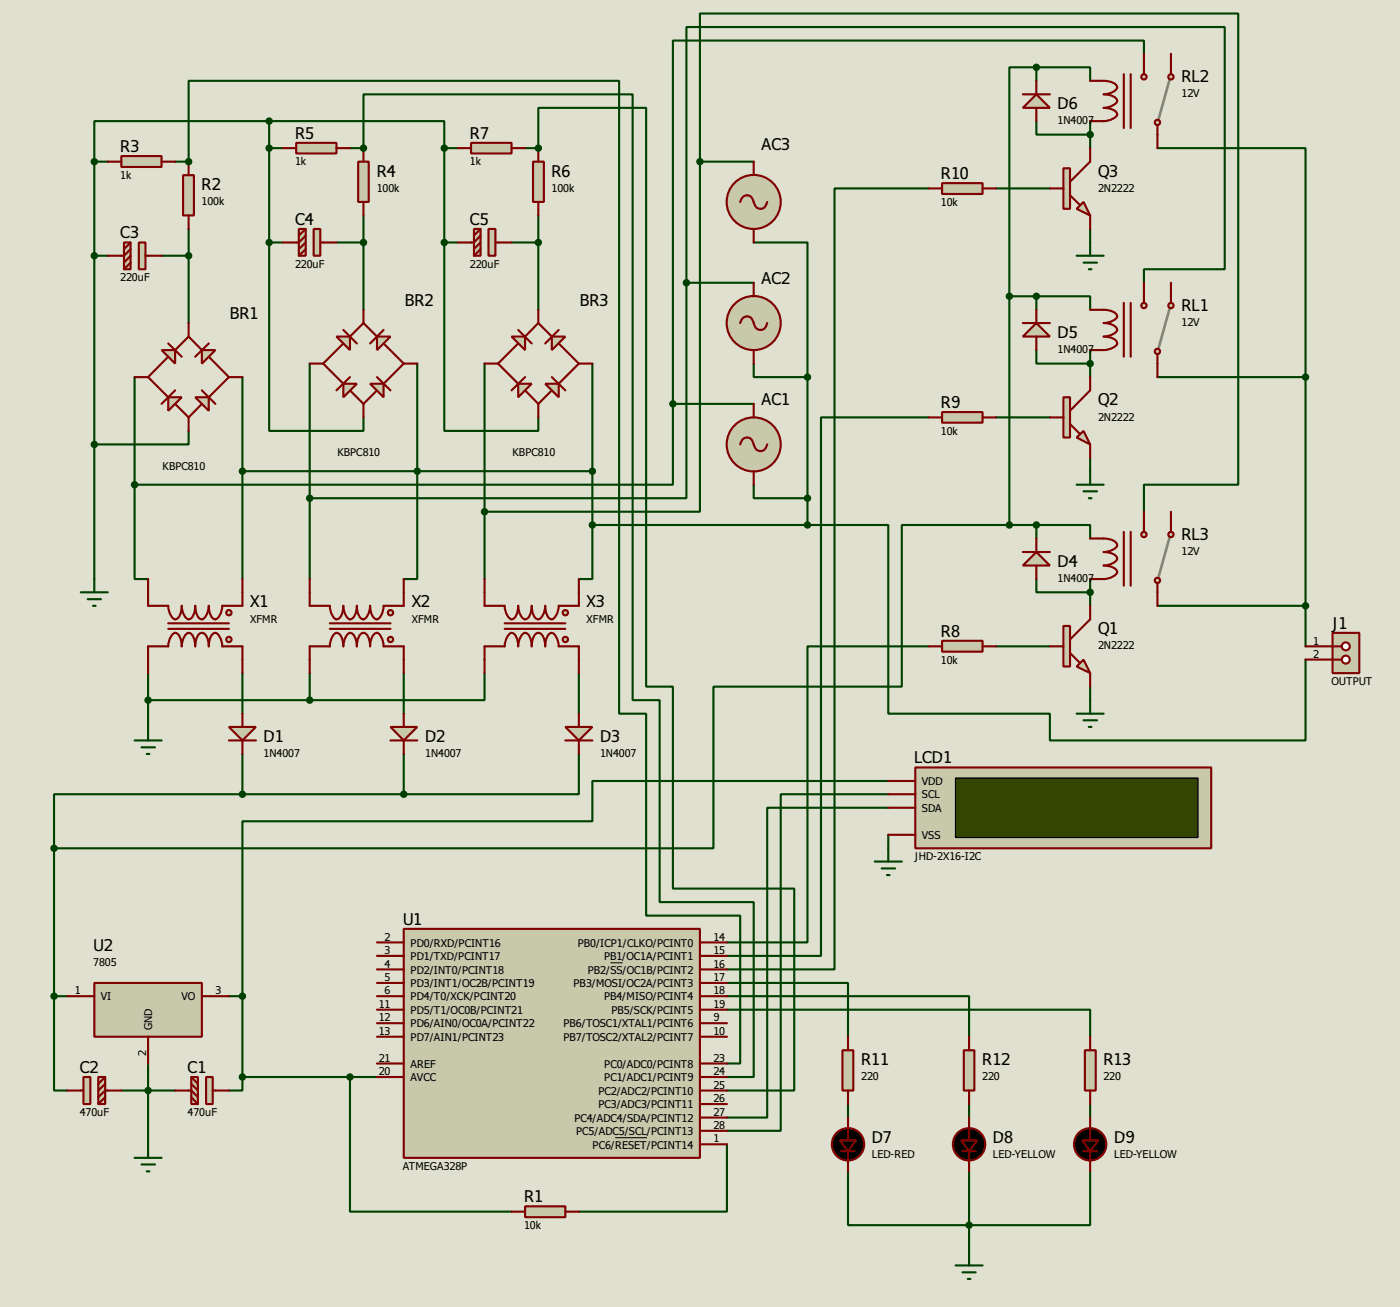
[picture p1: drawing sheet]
<svg xmlns="http://www.w3.org/2000/svg" width="264mm" height="247mm" viewBox="0 0 264 247" stroke-linecap="round" stroke-linejoin="round" font-family="sans-serif">
<path d="M0 0h264.2v246.5h-264.2z" fill="#e0e0d0"/>
<g fill="none" stroke="#004000" stroke-width=".4">
<path d="M17.8 30.5h2.6M17.8 30.5v78.8M33.1 30.5h2.5M50.8 22.9h-33v7.6M50.8 22.9h33.1v5.1M50.8 28h2.6M50.8 22.9v22.9M83.9 28h2.5M83.9 28v17.8M17.8 48.3h2.6M30.5 48.3h5.1M35.6 43.2v17.8"/>
<path d="M50.8 45.8v35.5h17.8v-2.5M50.8 45.8h2.6M63.5 45.8h5.1M68.6 40.7v17.8M83.9 45.8v35.5h17.7v-2.5M83.9 45.8h2.5M96.6 45.8h5M101.6 40.7v17.8M35.6 81.3v2.6h-17.8M28 127v10.2M28 132.1h30.5M45.8 127v7.7"/>
<path d="M58.5 127v5.1M76.2 127v7.7M91.5 127v5.1h-33M109.3 127v7.7M45.8 142.3v7.6h30.4M76.2 142.3v7.6M109.3 142.3v7.6h-33.1M167.7 149.9h-20.3v63.5h-10.2M167.7 152.4h-22.9v58.5h-7.6M167.7 147.4h-55.9v7.6h-66v33M167.7 157.5v2.6M12.7 188h-2.5v17.8h2.5"/>
<path d="M43.2 188h2.6M45.8 188v15.2M22.9 205.8h10.2M28 200.7v15.2M45.8 203.2v2.6h-2.6M45.8 203.2h25.4M66.1 203.2v25.4h30.5M137.2 215.9v12.7h-27.9"/>
</g>
<circle cx="35.6" cy="30.5" r=".2" fill="#004000"/>
<path d="M35.6 30.5v-15.2h81.3v119.4h5.1v38.1h17.7v27.9h-2.5M66.1 28h2.5" fill="none" stroke="#004000" stroke-width=".4"/>
<circle cx="68.6" cy="28" r=".2" fill="#004000"/>
<path d="M68.6 28v-10.2h50.8v114.3h5.1v38.1h17.8v33h-5.1M99.1 28h2.5" fill="none" stroke="#004000" stroke-width=".4"/>
<circle cx="101.6" cy="28" r=".2" fill="#004000"/>
<g fill="none" stroke="#004000" stroke-width=".4">
<path d="M195.6 12.7h10.2v2.6M195.6 12.7h-5.1v43.2M195.6 12.7v2.6M215.9 10.2v-2.5h-88.9v68.5M101.6 28v-7.6h20.4v109.2h5v38.1h22.9v38.1h-12.7M132.1 30.5v66.1h-40.6M132.1 30.5v-27.9h101.6v88.9h-17.8v5.1M132.1 30.5h10.2M175.3 35.6h-17.8v147.3h-20.3M188 35.6h10.2M195.6 22.9v2.5h10.2M205.8 22.9v5.1"/>
<path d="M218.5 28h27.9v43.2M129.6 53.4v40.6h-71.1M129.6 53.4v-48.3h101.6v45.7h-15.3v2.6M129.6 53.4h12.7M142.3 45.8h10.1v25.4M190.5 55.9h5.1M190.5 55.9v43.2M195.6 55.9h10.2v2.6M195.6 55.9v2.6M205.8 43.2v2.6M25.4 71.2v20.3M45.8 71.2v38.1"/>
<path d="M58.5 68.6v40.7M78.8 68.6v40.7h-2.6M91.5 68.6v40.7M111.8 68.6v30.5M127 76.2v15.3h-101.6M127 76.2h15.3M142.3 68.6v2.6h10.1M152.4 71.2v27.9M175.3 78.8h-20.3v101.6h-17.8M188 78.8h10.2M195.6 66.1v2.5h10.2M205.8 66.1v5.1"/>
<path d="M218.5 71.2h27.9M246.4 71.2v50.8M25.4 91.5v17.8h2.6M45.8 88.9h66M111.8 99.1v10.2h-2.5M111.8 99.1h40.6M142.3 91.5v2.5h10.1M152.4 99.1h15.3v35.6h30.5v5h48.2v-15.2M190.5 99.1h-20.3v30.5h-35.5v30.5h-124.5M190.5 99.1h5.1M195.6 99.1h10.2v2.5M195.6 99.1v2.5"/>
<path d="M205.8 86.4v2.5M195.6 109.3v2.5h10.2M205.8 109.3v5M218.5 114.3h27.9M175.3 122h-22.9v55.8h-15.2M188 122h10.2M205.8 129.6v2.5M45.8 149.9h-35.6v10.2M10.2 160.1v27.9M137.2 185.5h22.9v10.1M137.2 188h45.7v7.6M137.2 190.5h68.6v5.1"/>
<path d="M160.1 208.3v2.6M182.9 208.3v2.6M205.8 208.3v2.6M160.1 221v10.2h45.7v-10.2M182.9 221v15.3"/>
</g>
<path d="M76.2 175.3h55.9v43.2h-55.9z" fill="#c8c8aa" stroke="#800000" stroke-width=".4"/>
<g fill="none" stroke="#800000" stroke-width=".4">
<path d="M71.2 177.8h5M132.1 177.8h5.1M71.2 180.4h5M71.2 185.5h5M71.2 182.9h5M71.2 193.1h5M71.2 190.5h5M71.2 188h5M71.2 195.6h5M132.1 180.4h5.1M132.1 185.5h5.1M132.1 182.9h5.1"/>
<path d="M132.1 193.1h5.1M132.1 190.5h5.1M132.1 188h5.1M132.1 195.6h5.1M71.2 203.2h5M71.2 200.7h5M132.1 215.9h5.1M132.1 213.4h5.1M132.1 210.9h5.1M132.1 208.3h5.1M132.1 205.8h5.1M132.1 203.2h5.1"/>
<path d="M132.1 200.7h5.1"/>
</g>
<path d="M115.2 181.7h2.3M116.1 214.7h6" fill="none" stroke="#000" stroke-width=".19"/>
<path d="M17.8 185.5h20.3v10.1h-20.3z" fill="#c8c8aa" stroke="#800000" stroke-width=".4"/>
<path d="M31.8 114.3a2.7 2.7 0 0 0 1.3 2.6 2.31 2.31 0 0 0 1.2-2.6 2.61 2.61 0 0 0 1.3 2.6 2.31 2.31 0 0 0 1.3-2.6 2.31 2.31 0 0 0 1.2 2.6 2.61 2.61 0 0 0 1.3-2.6 2.31 2.31 0 0 0 1.3 2.6 2.7 2.7 0 0 0 1.3-2.6M12.7 188h5.1M28 195.6v5.1M38.1 188h5.1" fill="none" stroke="#800000" stroke-width=".4"/>
<circle cx="43.2" cy="115.6" r=".5" fill="#c8c8aa" stroke="#800000" stroke-width=".4"/>
<path d="M38.1 119.4a2.31 2.31 0 0 0-1.2 2.6 2.31 2.31 0 0 0-1.3-2.6 2.61 2.61 0 0 0-1.3 2.6 2.31 2.31 0 0 0-1.2-2.6 2.7 2.7 0 0 0-1.3 2.6M39.4 122a2.31 2.31 0 0 1 1.3-2.6 2.7 2.7 0 0 1 1.3 2.6" fill="none" stroke="#800000" stroke-width=".4"/>
<circle cx="43.2" cy="120.7" r=".5" fill="#c8c8aa" stroke="#800000" stroke-width=".4"/>
<path d="M28 109.3v5h3.8M31.8 117.6h11.4M31.8 118.7h11.4M38.1 119.4a2.27 2.27 0 0 1 1.3 2.6M45.8 109.3v5h-3.8M31.8 122h-3.8v5M42 122h3.8v5" fill="none" stroke="#800000" stroke-width=".4"/>
<g fill="#c8c8aa" stroke="#800000" stroke-width=".4">
<path d="M38.9 203.2h1.3v5.1h-1.3z"/>
<path d="M36.1 203.2h1.3v5.1h-1.3z"/>
</g>
<path d="M33.1 205.8h3l1.3 1.2M36.1 203.2l1.3 1.3M36.1 204.5l1.3 1.3M36.1 207l1.3 1.3M40.2 205.8h3" fill="none" stroke="#800000" stroke-width=".4"/>
<g fill="#c8c8aa" stroke="#800000" stroke-width=".4">
<path d="M15.8 203.2h1.3v5.1h-1.3z"/>
<path d="M18.6 203.2h1.3v5.1h-1.3z"/>
</g>
<path d="M12.7 205.8h3.1M19.9 203.2l-1.3 1.3M19.9 204.5l-1.3 1.3M19.9 207l-1.3 1.3M22.9 205.8h-3l-1.3 1.2" fill="none" stroke="#800000" stroke-width=".4"/>
<g fill="#004000" stroke="#004000" stroke-width=".4">
<circle cx="27.9" cy="205.8" r=".5"/>
<circle cx="45.7" cy="203.2" r=".5"/>
</g>
<path d="M25.4 218.5h5.1M26.7 219.7h2.6M28 215.9v2.6M27.7 221h.5" fill="none" stroke="#004000" stroke-width=".4"/>
<path d="M99.1 227.6h7.6v2.1h-7.6z" fill="#c8c8aa" stroke="#800000" stroke-width=".4"/>
<path d="M96.6 228.6h2.5M106.7 228.6h2.6" fill="none" stroke="#800000" stroke-width=".4"/>
<circle cx="66" cy="203.2" r=".5" fill="#004000" stroke="#004000" stroke-width=".4"/>
<path d="M30.5 66.1h2.6v2.5z" fill="#c8c8aa" stroke="#800000" stroke-width=".4"/>
<path d="M31.8 64.8l2.5 2.5M31.8 67.3l-3.8 3.9 3.8 3.8M33.1 73.7l-2.6 2.5M33.1 76.2l2.5 2.6 2.5-2.6M33.1 66.1l2.5-2.6 2.5 2.6M38.1 73.7l2.6 2.5M39.4 64.8l-2.5 2.5M39.4 67.3l3.8 3.9-3.8 3.8" fill="none" stroke="#800000" stroke-width=".4"/>
<g fill="#c8c8aa" stroke="#800000" stroke-width=".4">
<path d="M36.9 75h2.5v2.5z"/>
<path d="M38.1 66.1h2.6l-2.6 2.5z"/>
<path d="M31.8 75h2.5l-2.5 2.5z"/>
</g>
<path d="M25.4 71.2h2.6M35.6 61v2.5M35.6 78.8v2.5M43.2 71.2h2.6" fill="none" stroke="#800000" stroke-width=".4"/>
<g fill="#c8c8aa" stroke="#800000" stroke-width=".4">
<path d="M26.2 45.8h1.3v5h-1.3z"/>
<path d="M23.4 45.8h1.3v5h-1.3z"/>
</g>
<path d="M24.7 47l-1.3 1.3h-3M24.7 49.6l-1.3 1.2M24.7 48.3l-1.3 1.3M24.7 45.8l-1.3 1.2M27.5 48.3h3" fill="none" stroke="#800000" stroke-width=".4"/>
<path d="M34.6 33.1h2v7.6h-2z" fill="#c8c8aa" stroke="#800000" stroke-width=".4"/>
<path d="M35.6 30.5v2.6M35.6 40.7v2.5" fill="none" stroke="#800000" stroke-width=".4"/>
<circle cx="35.6" cy="48.3" r=".5" fill="#004000" stroke="#004000" stroke-width=".4"/>
<path d="M22.9 29.5h7.6v2h-7.6z" fill="#c8c8aa" stroke="#800000" stroke-width=".4"/>
<path d="M20.4 30.5h2.5M30.5 30.5h2.6" fill="none" stroke="#800000" stroke-width=".4"/>
<circle cx="17.8" cy="48.3" r=".5" fill="#004000" stroke="#004000" stroke-width=".4"/>
<path d="M43.2 137.2h5.1l-2.5 2.5z" fill="#c8c8aa" stroke="#800000" stroke-width=".4"/>
<path d="M62.3 114.3a2.68 2.68 0 0 0 1.2 2.6 2.27 2.27 0 0 0 1.3-2.6 2.68 2.68 0 0 0 1.3 2.6 2.33 2.33 0 0 0 1.3-2.6 2.31 2.31 0 0 0 1.2 2.6 2.68 2.68 0 0 0 1.3-2.6 2.33 2.33 0 0 0 1.3 2.6 2.68 2.68 0 0 0 1.2-2.6M43.2 139.7h5.1M45.8 134.7v2.5M45.8 139.7v2.6" fill="none" stroke="#800000" stroke-width=".4"/>
<circle cx="73.7" cy="115.6" r=".5" fill="#c8c8aa" stroke="#800000" stroke-width=".4"/>
<path d="M68.6 119.4a2.31 2.31 0 0 0-1.2 2.6 2.33 2.33 0 0 0-1.3-2.6 2.68 2.68 0 0 0-1.3 2.6 2.27 2.27 0 0 0-1.3-2.6 2.68 2.68 0 0 0-1.2 2.6M69.9 122a2.33 2.33 0 0 1 1.3-2.6 2.68 2.68 0 0 1 1.2 2.6" fill="none" stroke="#800000" stroke-width=".4"/>
<circle cx="73.7" cy="120.7" r=".5" fill="#c8c8aa" stroke="#800000" stroke-width=".4"/>
<path d="M58.5 109.3v5h3.8M62.3 117.6h11.4M62.3 118.7h11.4M68.6 119.4a2.31 2.31 0 0 1 1.3 2.6M76.2 109.3v5h-3.8M62.3 122h-3.8v5M72.4 122h3.8v5" fill="none" stroke="#800000" stroke-width=".4"/>
<path d="M73.7 137.2h5.1l-2.6 2.5z" fill="#c8c8aa" stroke="#800000" stroke-width=".4"/>
<path d="M95.3 114.3a2.7 2.7 0 0 0 1.3 2.6 2.31 2.31 0 0 0 1.2-2.6 2.61 2.61 0 0 0 1.3 2.6 2.31 2.31 0 0 0 1.3-2.6 2.31 2.31 0 0 0 1.2 2.6 2.61 2.61 0 0 0 1.3-2.6 2.31 2.31 0 0 0 1.3 2.6 2.7 2.7 0 0 0 1.3-2.6M73.7 139.7h5.1M76.2 134.7v2.5M76.2 139.7v2.6" fill="none" stroke="#800000" stroke-width=".4"/>
<circle cx="106.7" cy="115.6" r=".5" fill="#c8c8aa" stroke="#800000" stroke-width=".4"/>
<path d="M101.6 119.4a2.31 2.31 0 0 0-1.2 2.6 2.31 2.31 0 0 0-1.3-2.6 2.61 2.61 0 0 0-1.3 2.6 2.31 2.31 0 0 0-1.2-2.6 2.7 2.7 0 0 0-1.3 2.6M102.9 122a2.31 2.31 0 0 1 1.3-2.6 2.7 2.7 0 0 1 1.3 2.6" fill="none" stroke="#800000" stroke-width=".4"/>
<circle cx="106.7" cy="120.7" r=".5" fill="#c8c8aa" stroke="#800000" stroke-width=".4"/>
<path d="M91.5 109.3v5h3.8M95.3 117.6h11.4M95.3 118.7h11.4M101.6 119.4a2.27 2.27 0 0 1 1.3 2.6M109.3 109.3v5h-3.8M95.3 122h-3.8v5M105.5 122h3.8v5" fill="none" stroke="#800000" stroke-width=".4"/>
<path d="M106.7 137.2h5.1l-2.5 2.5z" fill="#c8c8aa" stroke="#800000" stroke-width=".4"/>
<path d="M106.7 139.7h5.1M109.3 134.7v2.5M109.3 139.7v2.6" fill="none" stroke="#800000" stroke-width=".4"/>
<g fill="#004000" stroke="#004000" stroke-width=".4">
<circle cx="76.2" cy="149.9" r=".5"/>
<circle cx="58.4" cy="132.1" r=".5"/>
<circle cx="27.9" cy="132.1" r=".5"/>
<circle cx="45.7" cy="149.9" r=".5"/>
<circle cx="10.2" cy="188" r=".5"/>
</g>
<path d="M25.4 139.7h5.1M28 137.2v2.5M26.7 141h2.6M27.7 142.3h.5" fill="none" stroke="#004000" stroke-width=".4"/>
<path d="M63.5 63.5h2.6v2.6z" fill="#c8c8aa" stroke="#800000" stroke-width=".4"/>
<path d="M64.8 62.3l2.6 2.5M64.8 64.8l-3.8 3.8 3.8 3.8M66.1 71.2l-2.6 2.5M66.1 73.7l2.5 2.5 2.6-2.5M66.1 63.5l2.5-2.5 2.6 2.5M71.2 71.2l2.5 2.5M72.4 62.3l-2.5 2.5M72.4 64.8l3.8 3.8-3.8 3.8" fill="none" stroke="#800000" stroke-width=".4"/>
<g fill="#c8c8aa" stroke="#800000" stroke-width=".4">
<path d="M69.9 72.4h2.5v2.6z"/>
<path d="M71.2 63.5h2.5l-2.5 2.6z"/>
<path d="M64.8 72.4h2.6l-2.6 2.6z"/>
</g>
<path d="M68.6 58.5v2.5M58.5 68.6h2.5M68.6 76.2v2.6M76.2 68.6h2.6" fill="none" stroke="#800000" stroke-width=".4"/>
<g fill="#c8c8aa" stroke="#800000" stroke-width=".4">
<path d="M59.2 43.2h1.3v5.1h-1.3z"/>
<path d="M56.4 43.2h1.3v5.1h-1.3z"/>
</g>
<path d="M57.7 44.5l-1.3 1.3h-3M57.7 47l-1.3 1.3M57.7 45.8l-1.3 1.2M57.7 43.2l-1.3 1.3M60.5 45.8h3" fill="none" stroke="#800000" stroke-width=".4"/>
<path d="M67.6 30.5h2v7.6h-2z" fill="#c8c8aa" stroke="#800000" stroke-width=".4"/>
<path d="M68.6 28v2.5M68.6 38.1v2.6" fill="none" stroke="#800000" stroke-width=".4"/>
<circle cx="68.6" cy="45.8" r=".5" fill="#004000" stroke="#004000" stroke-width=".4"/>
<path d="M55.9 27h7.6v2h-7.6z" fill="#c8c8aa" stroke="#800000" stroke-width=".4"/>
<path d="M53.4 28h2.5M63.5 28h2.6" fill="none" stroke="#800000" stroke-width=".4"/>
<circle cx="50.8" cy="45.8" r=".5" fill="#004000" stroke="#004000" stroke-width=".4"/>
<path d="M96.6 63.5h2.5v2.6z" fill="#c8c8aa" stroke="#800000" stroke-width=".4"/>
<path d="M97.8 62.3l2.6 2.5M97.8 64.8l-3.8 3.8 3.8 3.8M99.1 71.2l-2.5 2.5M99.1 73.7l2.5 2.5 2.6-2.5M99.1 63.5l2.5-2.5 2.6 2.5M104.2 71.2l2.5 2.5M105.5 62.3l-2.6 2.5M105.5 64.8l3.8 3.8-3.8 3.8" fill="none" stroke="#800000" stroke-width=".4"/>
<g fill="#c8c8aa" stroke="#800000" stroke-width=".4">
<path d="M102.9 72.4h2.6v2.6z"/>
<path d="M104.2 63.5h2.5l-2.5 2.6z"/>
<path d="M97.8 72.4h2.6l-2.6 2.6z"/>
</g>
<path d="M101.6 58.5v2.5M91.5 68.6h2.5M101.6 76.2v2.6M109.3 68.6h2.5" fill="none" stroke="#800000" stroke-width=".4"/>
<g fill="#c8c8aa" stroke="#800000" stroke-width=".4">
<path d="M92.2 43.2h1.3v5.1h-1.3z"/>
<path d="M89.5 43.2h1.2v5.1h-1.2z"/>
</g>
<path d="M90.7 44.5l-1.2 1.3h-3.1M90.7 47l-1.2 1.3M90.7 45.8l-1.2 1.2M90.7 43.2l-1.2 1.3M93.5 45.8h3.1" fill="none" stroke="#800000" stroke-width=".4"/>
<path d="M100.6 30.5h2.1v7.6h-2.1z" fill="#c8c8aa" stroke="#800000" stroke-width=".4"/>
<path d="M101.6 28v2.5M101.6 38.1v2.6" fill="none" stroke="#800000" stroke-width=".4"/>
<circle cx="101.6" cy="45.8" r=".5" fill="#004000" stroke="#004000" stroke-width=".4"/>
<path d="M88.9 27h7.7v2h-7.7z" fill="#c8c8aa" stroke="#800000" stroke-width=".4"/>
<path d="M86.4 28h2.5M96.6 28h2.5" fill="none" stroke="#800000" stroke-width=".4"/>
<g fill="#004000" stroke="#004000" stroke-width=".4">
<circle cx="83.8" cy="45.8" r=".5"/>
<circle cx="17.8" cy="30.5" r=".5"/>
<circle cx="50.8" cy="28" r=".5"/>
<circle cx="50.8" cy="22.9" r=".5"/>
<circle cx="83.8" cy="28" r=".5"/>
<circle cx="17.8" cy="83.9" r=".5"/>
</g>
<path d="M15.3 111.8h5.1M16.6 113.1h2.5M17.6 114.3h.5M17.8 109.3v2.5" fill="none" stroke="#004000" stroke-width=".4"/>
<path d="M172.8 144.8h55.8v15.3h-55.8z" fill="#c8c8aa" stroke="#800000" stroke-width=".4"/>
<path d="M180.4 146.8h45.7v11.2h-45.7z" fill="#324600" stroke="#000" stroke-width=".25"/>
<path d="M167.7 157.5h5.1M167.7 149.9h5.1M167.7 147.4h5.1M167.7 152.4h5.1" fill="none" stroke="#800000" stroke-width=".4"/>
<path d="M165.1 162.6h5.1M166.4 163.9h2.6M167.4 165.1h.5M167.7 160.1v2.5" fill="none" stroke="#004000" stroke-width=".4"/>
<g fill="#004000" stroke="#004000" stroke-width=".4">
<circle cx="45.7" cy="188" r=".5"/>
<circle cx="35.6" cy="30.5" r=".5"/>
<circle cx="68.6" cy="28" r=".5"/>
<circle cx="101.6" cy="28" r=".5"/>
</g>
<path d="M220.8 101.4l-2.1 7.3" fill="none" stroke="#808080" stroke-width=".5"/>
<g fill="#c8c8aa" stroke="#800000" stroke-width=".4">
<circle cx="218.4" cy="109.5" r=".5"/>
<circle cx="221" cy="100.9" r=".5"/>
</g>
<path d="M221 99.1v1.3" fill="none" stroke="#800000" stroke-width=".4"/>
<circle cx="215.9" cy="100.9" r=".5" fill="#c8c8aa" stroke="#800000" stroke-width=".4"/>
<path d="M215.9 96.6v3.8M221 96.6v2.5M205.8 101.6a8.5 8.5 0 0 1 4.2 .4 .88 .88 0 0 1 .9 .8 .88 .88 0 0 1-.9 .9l-1.1 .4-.6 .1a2.35 2.35 0 0 1 2.6 1.2 2.67 2.67 0 0 1-2.6 1.3 2.35 2.35 0 0 1 2.6 1.3 2.76 2.76 0 0 1-2.6 1.3h-2.5M212.1 100.4v10.1M213.4 100.4v10.1M218.5 110v4.3" fill="none" stroke="#800000" stroke-width=".4"/>
<path d="M204.5 124.5l1.3 2.5-2.6-1.2z" fill="#c8c8aa" stroke="#800000" stroke-width=".4"/>
<path d="M200.7 118.1h1.3v7.7h-1.3z" fill="#c8c8aa" stroke="#800000" stroke-width=".4"/>
<path d="M205.8 114.3v2.6l-3.8 3.8M198.2 122h2.5M202 123.2l1.8 1.8M205.8 127v2.6" fill="none" stroke="#800000" stroke-width=".4"/>
<path d="M193.1 106.7l2.5-2.5 2.6 2.5z" fill="#c8c8aa" stroke="#800000" stroke-width=".4"/>
<path d="M193.1 104.2h5.1M195.6 101.6v2.6M195.6 106.7v2.6" fill="none" stroke="#800000" stroke-width=".4"/>
<circle cx="205.7" cy="111.8" r=".5" fill="#004000" stroke="#004000" stroke-width=".4"/>
<path d="M177.8 120.9h7.7v2.1h-7.7z" fill="#c8c8aa" stroke="#800000" stroke-width=".4"/>
<path d="M175.3 122h2.5M185.5 122h2.5" fill="none" stroke="#800000" stroke-width=".4"/>
<path d="M203.2 134.7h5.1M204.5 135.9h2.6M205.5 137.2h.5M205.8 132.1v2.6" fill="none" stroke="#004000" stroke-width=".4"/>
<path d="M220.8 58.2l-2.1 7.4" fill="none" stroke="#808080" stroke-width=".5"/>
<g fill="#c8c8aa" stroke="#800000" stroke-width=".4">
<circle cx="218.4" cy="66.3" r=".5"/>
<circle cx="221" cy="57.7" r=".5"/>
</g>
<path d="M221 55.9v1.3" fill="none" stroke="#800000" stroke-width=".4"/>
<circle cx="215.9" cy="57.7" r=".5" fill="#c8c8aa" stroke="#800000" stroke-width=".4"/>
<path d="M205.8 58.5a8.7 8.7 0 0 1 4.2 .3 .87 .87 0 0 1 .7 1.2 3.3 3.3 0 0 1-2.4 1 2.37 2.37 0 0 1 2.6 1.3 2.75 2.75 0 0 1-2.6 1.2 2.31 2.31 0 0 1 2.6 1.3 2.75 2.75 0 0 1-2.6 1.3h-2.5M212.1 57.2v10.1M213.4 57.2v10.1M215.9 53.4v3.8M221 53.4v2.5M218.5 66.8v4.4" fill="none" stroke="#800000" stroke-width=".4"/>
<path d="M203.2 82.6l1.3-1.3 1.3 2.6z" fill="#c8c8aa" stroke="#800000" stroke-width=".4"/>
<path d="M200.7 75h1.3v7.6h-1.3z" fill="#c8c8aa" stroke="#800000" stroke-width=".4"/>
<path d="M198.2 78.8h2.5M205.8 71.2v2.5l-3.8 3.8M202 80l1.8 1.8M205.8 83.9v2.5" fill="none" stroke="#800000" stroke-width=".4"/>
<path d="M193.1 63.5l2.5-2.5 2.6 2.5z" fill="#c8c8aa" stroke="#800000" stroke-width=".4"/>
<path d="M195.6 58.5v2.5M193.1 61h5.1M195.6 63.5v2.6" fill="none" stroke="#800000" stroke-width=".4"/>
<circle cx="205.7" cy="68.6" r=".5" fill="#004000" stroke="#004000" stroke-width=".4"/>
<path d="M177.8 77.8h7.7v2h-7.7z" fill="#c8c8aa" stroke="#800000" stroke-width=".4"/>
<path d="M175.3 78.8h2.5M185.5 78.8h2.5" fill="none" stroke="#800000" stroke-width=".4"/>
<path d="M203.2 91.5h5.1M204.5 92.7h2.6M205.5 94h.5M205.8 88.9v2.6" fill="none" stroke="#004000" stroke-width=".4"/>
<path d="M220.8 15l-2.1 7.4" fill="none" stroke="#808080" stroke-width=".5"/>
<g fill="#c8c8aa" stroke="#800000" stroke-width=".4">
<circle cx="218.4" cy="23.1" r=".5"/>
<circle cx="221" cy="14.5" r=".5"/>
</g>
<path d="M221 12.7v1.3" fill="none" stroke="#800000" stroke-width=".4"/>
<circle cx="215.9" cy="14.5" r=".5" fill="#c8c8aa" stroke="#800000" stroke-width=".4"/>
<path d="M205.8 15.3a8.7 8.7 0 0 1 4.2 .3 .88 .88 0 0 1 .7 1.2 3.2 3.2 0 0 1-2.4 1 2.35 2.35 0 0 1 2.6 1.3 2.76 2.76 0 0 1-2.6 1.3 2.35 2.35 0 0 1 2.6 1.2 2.75 2.75 0 0 1-2.6 1.3h-2.5M212.1 14v10.2M213.4 14v10.2M215.9 10.2v3.8M221 10.2v2.5M218.5 23.7v4.3" fill="none" stroke="#800000" stroke-width=".4"/>
<path d="M203.2 39.4l1.3-1.3 1.3 2.6z" fill="#c8c8aa" stroke="#800000" stroke-width=".4"/>
<path d="M200.7 31.8h1.3v7.6h-1.3z" fill="#c8c8aa" stroke="#800000" stroke-width=".4"/>
<path d="M198.2 35.6h2.5M202 36.9l1.8 1.7M205.8 28v2.5l-3.8 3.8M205.8 40.7v2.5" fill="none" stroke="#800000" stroke-width=".4"/>
<path d="M193.1 20.4l2.5-2.6 2.6 2.6z" fill="#c8c8aa" stroke="#800000" stroke-width=".4"/>
<path d="M193.1 17.8h5.1M195.6 15.3v2.5M195.6 20.4v2.5" fill="none" stroke="#800000" stroke-width=".4"/>
<circle cx="205.7" cy="25.4" r=".5" fill="#004000" stroke="#004000" stroke-width=".4"/>
<path d="M177.8 34.6h7.7v2h-7.7z" fill="#c8c8aa" stroke="#800000" stroke-width=".4"/>
<path d="M175.3 35.6h2.5M185.5 35.6h2.5" fill="none" stroke="#800000" stroke-width=".4"/>
<path d="M203.2 48.3h5.1M204.5 49.6h2.6M205.5 50.8h.5M205.8 45.8v2.5" fill="none" stroke="#004000" stroke-width=".4"/>
<g fill="#004000" stroke="#004000" stroke-width=".4">
<circle cx="195.6" cy="12.7" r=".5"/>
<circle cx="195.6" cy="55.9" r=".5"/>
<circle cx="190.5" cy="55.9" r=".5"/>
<circle cx="195.6" cy="99.1" r=".5"/>
<circle cx="45.7" cy="88.9" r=".5"/>
<circle cx="78.7" cy="88.9" r=".5"/>
<circle cx="111.8" cy="88.9" r=".5"/>
<circle cx="25.4" cy="91.5" r=".5"/>
<circle cx="58.4" cy="94" r=".5"/>
<circle cx="91.4" cy="96.6" r=".5"/>
<circle cx="246.4" cy="71.2" r=".5"/>
</g>
<path d="M251.5 119.4h5.1v7.6h-5.1z" fill="#c8c8aa" stroke="#800000" stroke-width=".4"/>
<path d="M251.5 122h1.8" fill="none" stroke="#800000" stroke-width=".4"/>
<circle cx="254" cy="122" r=".75" fill="#feffff" stroke="#800000" stroke-width=".4"/>
<path d="M251.5 124.5h1.8" fill="none" stroke="#800000" stroke-width=".4"/>
<circle cx="254" cy="124.5" r=".75" fill="#feffff" stroke="#800000" stroke-width=".4"/>
<path d="M246.4 122h5.1M246.4 124.5h5.1" fill="none" stroke="#800000" stroke-width=".4"/>
<g fill="#004000" stroke="#004000" stroke-width=".4">
<circle cx="246.4" cy="114.3" r=".5"/>
<circle cx="111.8" cy="99.1" r=".5"/>
</g>
<circle cx="142.2" cy="83.9" r="5.1" fill="#c8c8aa" stroke="#800000" stroke-width=".4"/>
<path d="M142.3 76.2v2.6M139.7 83.9a1.28 1.28 0 0 1 1.3-1.4 1.28 1.28 0 0 1 1.3 1.4 1.28 1.28 0 0 0 1.2 1.2 1.28 1.28 0 0 0 1.3-1.2M142.3 88.9v2.6" fill="none" stroke="#800000" stroke-width=".4"/>
<circle cx="142.2" cy="61" r="5.1" fill="#c8c8aa" stroke="#800000" stroke-width=".4"/>
<path d="M142.3 53.4v2.5M139.7 61a1.28 1.28 0 0 1 1.3-1.3 1.28 1.28 0 0 1 1.3 1.3 1.28 1.28 0 0 0 1.2 1.3 1.28 1.28 0 0 0 1.3-1.3M142.3 66.1v2.5" fill="none" stroke="#800000" stroke-width=".4"/>
<circle cx="142.2" cy="38.1" r="5.1" fill="#c8c8aa" stroke="#800000" stroke-width=".4"/>
<path d="M139.7 38.1a1.28 1.28 0 0 1 1.3-1.3 1.28 1.28 0 0 1 1.3 1.3 1.28 1.28 0 0 0 1.9 1.1l.6-1.1M142.3 30.5v2.6M142.3 43.2v2.6M158.8 217.2h2.5M160.1 210.9v4.3M160.1 217.2v3.8M181.7 217.2h2.5M182.9 210.9v4.3M182.9 217.2v3.8M204.5 217.2h2.6M205.8 210.9v4.3M205.8 217.2v3.8" fill="none" stroke="#800000" stroke-width=".4"/>
<g fill="#004000" stroke="#004000" stroke-width=".4">
<circle cx="152.4" cy="71.2" r=".5"/>
<circle cx="152.4" cy="94" r=".5"/>
<circle cx="152.4" cy="99.1" r=".5"/>
<circle cx="132.1" cy="30.5" r=".5"/>
<circle cx="129.5" cy="53.4" r=".5"/>
<circle cx="127" cy="76.2" r=".5"/>
<circle cx="182.9" cy="231.2" r=".5"/>
</g>
<g fill="#000" stroke="#800000" stroke-width=".4">
<path d="M158.5 215.2h3.1l-1.5 2zM181.4 215.2h3l-1.5 2zM204.3 215.2h3l-1.5 2z"/>
<circle cx="160" cy="215.9" r="3.1"/>
<circle cx="182.9" cy="215.9" r="3.1"/>
<circle cx="205.7" cy="215.9" r="3.1"/>
</g>
<path d="M159 198.2h2.1v7.6h-2.1z" fill="#c8c8aa" stroke="#800000" stroke-width=".4"/>
<path d="M160.1 195.6v2.6M160.1 205.8v2.5" fill="none" stroke="#800000" stroke-width=".4"/>
<path d="M181.9 198.2h2v7.6h-2z" fill="#c8c8aa" stroke="#800000" stroke-width=".4"/>
<path d="M182.9 195.6v2.6M182.9 205.8v2.5" fill="none" stroke="#800000" stroke-width=".4"/>
<path d="M204.8 198.2h2v7.6h-2z" fill="#c8c8aa" stroke="#800000" stroke-width=".4"/>
<path d="M205.8 195.6v2.6M205.8 205.8v2.5" fill="none" stroke="#800000" stroke-width=".4"/>
<path d="M180.4 238.8h5.1M182.9 236.3v2.5M181.7 240.1h2.5M182.7 241.3h.5" fill="none" stroke="#004000" stroke-width=".4"/>
<g fill="#004000" stroke="#004000" stroke-width=".4">
<circle cx="190.5" cy="99.1" r=".5"/>
<circle cx="10.2" cy="160.1" r=".5"/>
</g>
<g font-size="3.7">
<text x="223" y="15.5">RL2</text>
<text x="199.6" y="20.7">D6</text>
<text x="22.7" y="28.6">R3</text>
<text x="55.7" y="26.1">R5</text>
<text x="88.7" y="26.1">R7</text>
<text x="143.8" y="28.2">AC3</text>
<text x="38.1" y="35.9">R2</text>
<text x="71.1" y="33.4">R4</text>
<text x="104.1" y="33.4">R6</text>
<text x="177.6" y="33.8">R10</text>
<text x="207.3" y="33.4">Q3</text>
<text x="22.7" y="45">C3</text>
<text x="55.7" y="42.4">C4</text>
<text x="88.7" y="42.4">C5</text>
<text x="143.8" y="53.6">AC2</text>
<text x="76.4" y="57.7">BR2</text>
<text x="109.5" y="57.7">BR3</text>
<text x="223" y="58.8">RL1</text>
<text x="43.4" y="60.2">BR1</text>
<text x="199.6" y="63.8">D5</text>
<text x="143.8" y="76.5">AC1</text>
<text x="177.6" y="76.9">R9</text>
<text x="207.3" y="76.5">Q2</text>
<text x="223" y="101.9">RL3</text>
<text x="199.6" y="107">D4</text>
<text x="47.2" y="114.6">X1</text>
<text x="77.7" y="114.6">X2</text>
<text x="110.7" y="114.6">X3</text>
<text x="207.3" y="119.7">Q1</text>
<text x="251.3" y="118.6">J1</text>
<text x="177.6" y="120.1">R8</text>
<text x="49.8" y="140">D1</text>
<text x="80.3" y="140">D2</text>
<text x="113.3" y="140">D3</text>
<text x="172.6" y="144">LCD1</text>
<text x="17.6" y="179.4">U2</text>
<text x="76" y="174.5">U1</text>
<text x="15.1" y="202.4">C2</text>
<text x="35.4" y="202.4">C1</text>
<text x="162.6" y="201">R11</text>
<text x="185.4" y="201">R12</text>
<text x="208.3" y="201">R13</text>
<text x="164.6" y="215.7">D7</text>
<text x="187.4" y="215.7">D8</text>
<text x="210.3" y="215.7">D9</text>
<text x="98.9" y="226.8">R1</text>
</g>
<g font-size="2.5">
<text x="199.6" y="23.4">1N4007</text>
<text x="223" y="18.3">12V</text>
<text x="22.7" y="33.8">1k</text>
<text x="55.7" y="31.2">1k</text>
<text x="88.7" y="31.2">1k</text>
<text x="38.1" y="38.7">100k</text>
<text x="71.1" y="36.1">100k</text>
<text x="104.1" y="36.1">100k</text>
<text x="177.6" y="38.8">10k</text>
<text x="207.3" y="36.1">2N2222</text>
<text x="22.7" y="53">220uF</text>
<text x="55.7" y="50.5">220uF</text>
<text x="88.7" y="50.5">220uF</text>
<text x="223" y="61.5">12V</text>
<text x="199.6" y="66.7">1N4007</text>
<text x="177.6" y="82">10k</text>
<text x="207.3" y="79.4">2N2222</text>
<text x="30.7" y="88.6">KBPC810</text>
<text x="63.7" y="86.1">KBPC810</text>
<text x="96.8" y="86.1">KBPC810</text>
<text x="223" y="104.8">12V</text>
<text x="199.6" y="109.8">1N4007</text>
<text x="47.2" y="117.5">XFMR</text>
<text x="77.7" y="117.5">XFMR</text>
<text x="110.7" y="117.5">XFMR</text>
<text x="177.6" y="125.2">10k</text>
<text x="207.3" y="122.5">2N2222</text>
<text x="247.9" y="121.6">1</text>
<text x="247.9" y="124.1">2</text>
<text x="251.3" y="129.3">OUTPUT</text>
<text x="49.8" y="142.9">1N4007</text>
<text x="80.3" y="142.9">1N4007</text>
<text x="113.3" y="142.9">1N4007</text>
<text x="174" y="148.2">VDD</text>
<text x="174" y="150.7">SCL</text>
<text x="174" y="153.2">SDA</text>
<text x="174" y="158.3">VSS</text>
<text x="172.6" y="162.3">JHD-2X16-I2C</text>
<text x="72.6" y="177.5">2</text>
<text x="77.5" y="178.6">PD0/RXD/PCINT16</text>
<text x="109.1" y="178.6">PB0/ICP1/CLKO/PCINT0</text>
<text x="134.7" y="177.5">14</text>
<text x="17.6" y="182.2">7805</text>
<text x="72.6" y="185.1">5</text>
<text x="72.6" y="182.6">4</text>
<text x="72.6" y="180">3</text>
<text x="77.5" y="183.7">PD2/INT0/PCINT18</text>
<text x="77.5" y="181.2">PD1/TXD/PCINT17</text>
<text x="111" y="183.7">PB2/SS/OC1B/PCINT2</text>
<text x="114" y="181.2">PB1/OC1A/PCINT1</text>
<text x="134.7" y="180">15</text>
<text x="134.7" y="185.1">17</text>
<text x="134.7" y="182.6">16</text>
<text x="14.2" y="187.6">1</text>
<text x="19.1" y="188.7">VI</text>
<text x="34.3" y="188.7">VO</text>
<text x="40.7" y="187.6">3</text>
<text x="71.5" y="190.1">11</text>
<text x="72.6" y="187.6">6</text>
<text x="77.5" y="191.3">PD5/T1/OC0B/PCINT21</text>
<text x="77.5" y="188.7">PD4/T0/XCK/PCINT20</text>
<text x="77.5" y="186.3">PD3/INT1/OC2B/PCINT19</text>
<text x="108.3" y="186.3">PB3/MOSI/OC2A/PCINT3</text>
<text x="114" y="188.7">PB4/MISO/PCINT4</text>
<text x="115.4" y="191.3">PB5/SCK/PCINT5</text>
<text x="134.7" y="187.6">18</text>
<text x="134.7" y="190.1">19</text>
<text x="28.8" y="194.3" transform="rotate(-90 28.8 194.3)">GND</text>
<text x="71.5" y="192.7">12</text>
<text x="71.5" y="195.3">13</text>
<text x="77.5" y="193.9">PD6/AIN0/OC0A/PCINT22</text>
<text x="77.5" y="196.4">PD7/AIN1/PCINT23</text>
<text x="106.4" y="196.4">PB7/TOSC2/XTAL2/PCINT7</text>
<text x="106.4" y="193.9">PB6/TOSC1/XTAL1/PCINT6</text>
<text x="134.7" y="195.3">10</text>
<text x="134.7" y="192.7">9</text>
<text x="27.6" y="199.3" transform="rotate(-90 27.6 199.3)">2</text>
<text x="71.5" y="202.8">20</text>
<text x="71.5" y="200.3">21</text>
<text x="77.5" y="201.4">AREF</text>
<text x="114.1" y="201.4">PC0/ADC0/PCINT8</text>
<text x="134.7" y="202.8">24</text>
<text x="134.7" y="200.3">23</text>
<text x="162.6" y="203.8">220</text>
<text x="185.4" y="203.8">220</text>
<text x="208.3" y="203.8">220</text>
<text x="77.5" y="204">AVCC</text>
<text x="113" y="209.1">PC3/ADC3/PCINT11</text>
<text x="113" y="206.6">PC2/ADC2/PCINT10</text>
<text x="114.1" y="204">PC1/ADC1/PCINT9</text>
<text x="134.7" y="208">26</text>
<text x="134.7" y="205.4">25</text>
<text x="15.1" y="210.6">470uF</text>
<text x="35.4" y="210.6">470uF</text>
<text x="108.4" y="211.7">PC4/ADC4/SDA/PCINT12</text>
<text x="108.8" y="214.2">PC5/ADC5/SCL/PCINT13</text>
<text x="134.7" y="215.5">1</text>
<text x="134.7" y="213">28</text>
<text x="134.7" y="210.5">27</text>
<text x="76" y="220.7">ATMEGA328P</text>
<text x="111.9" y="216.7">PC6/RESET/PCINT14</text>
<text x="164.6" y="218.5">LED-RED</text>
<text x="187.4" y="218.5">LED-YELLOW</text>
<text x="210.3" y="218.5">LED-YELLOW</text>
<text x="98.9" y="231.9">10k</text>
</g>
</svg>
